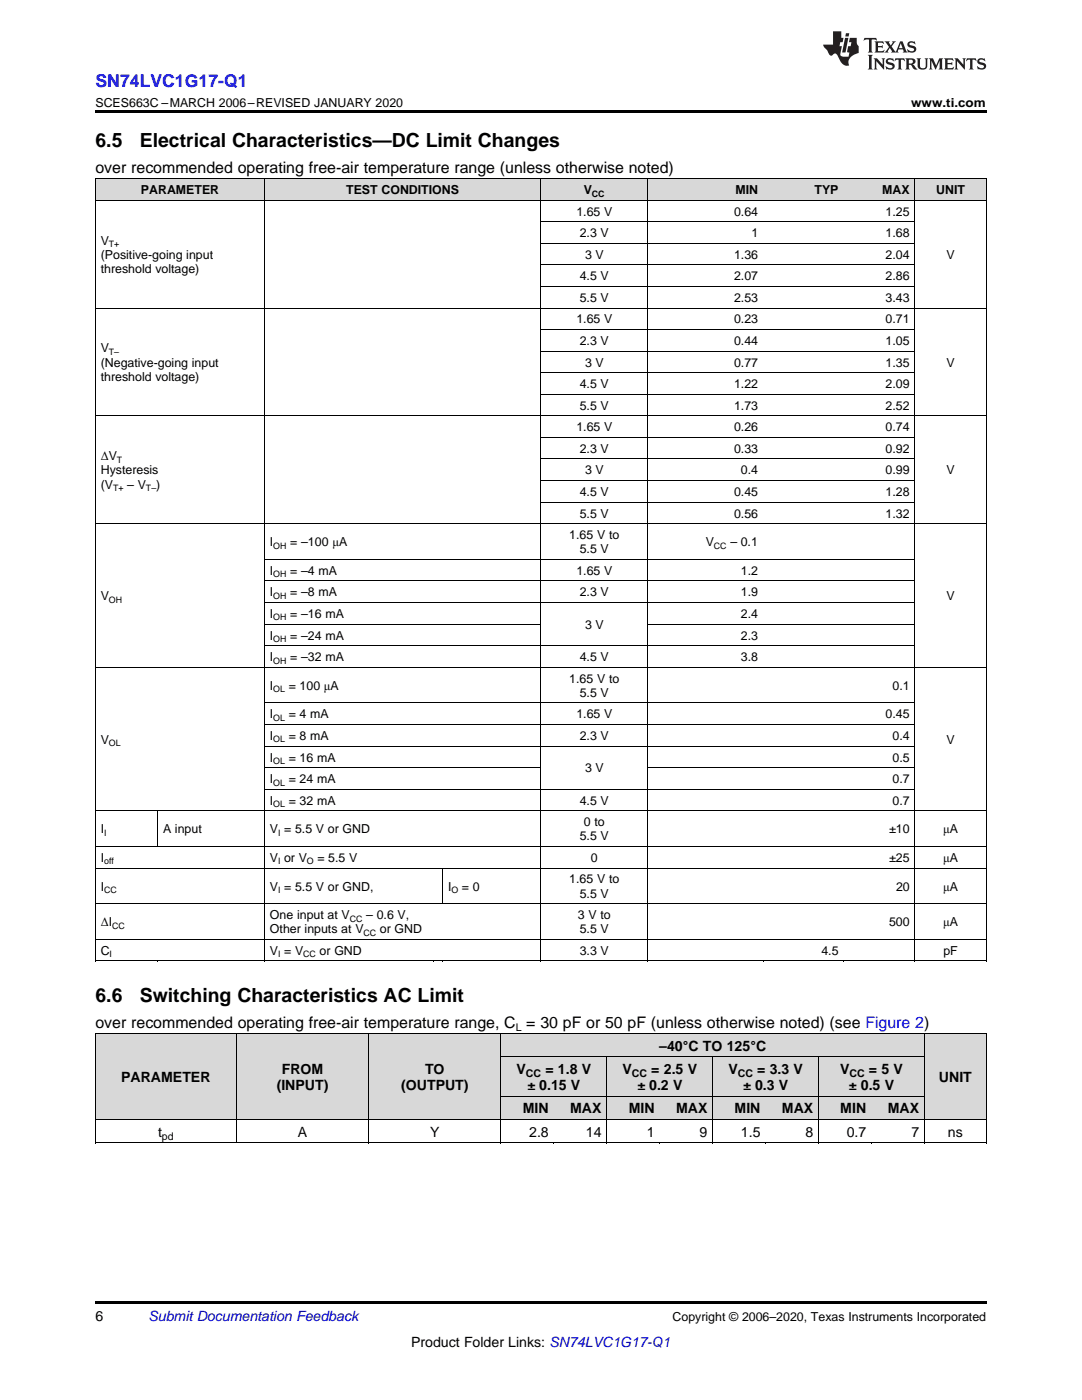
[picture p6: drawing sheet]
<svg xmlns="http://www.w3.org/2000/svg" width="216mm" height="279mm" viewBox="0 0 216 279" stroke-linecap="round" stroke-linejoin="round" font-family="sans-serif">
<g fill="#d8d8d8">
<path d="M19 206.3h28.2v17.2h-28.2z"/>
<path d="M47.2 206.3h26.4v17.2h-26.4z"/>
<path d="M73.6 206.3h26.4v17.2h-26.4z"/>
<path d="M184.5 206.3h12.3v17.2h-12.3z"/>
<path d="M100 218.8h10.6v4.7h-10.6z"/>
<path d="M110.6 218.8h10.5v4.7h-10.5z"/>
<path d="M121.1 218.8h10.6v4.7h-10.6z"/>
<path d="M131.7 218.8h10.6v4.7h-10.6z"/>
<path d="M142.3 218.8h10.5v4.7h-10.5z"/>
<path d="M152.8 218.8h10.6v4.7h-10.6z"/>
<path d="M163.4 218.8h10.6v4.7h-10.6z"/>
<path d="M174 218.8h10.5v4.7h-10.5z"/>
<path d="M100 211h10.6v7.8h-10.6z"/>
<path d="M110.6 211h10.5v7.8h-10.5z"/>
<path d="M121.1 211h10.6v7.8h-10.6z"/>
<path d="M131.7 211h10.6v7.8h-10.6z"/>
<path d="M142.3 211h10.5v7.8h-10.5z"/>
<path d="M152.8 211h10.6v7.8h-10.6z"/>
<path d="M163.4 211h10.6v7.8h-10.6z"/>
<path d="M174 211h10.5v7.8h-10.5z"/>
<path d="M100 206.3h10.6v4.7h-10.6z"/>
<path d="M110.6 206.3h10.5v4.7h-10.5z"/>
<path d="M121.1 206.3h10.6v4.7h-10.6z"/>
<path d="M131.7 206.3h10.6v4.7h-10.6z"/>
<path d="M142.3 206.3h10.5v4.7h-10.5z"/>
<path d="M152.8 206.3h10.6v4.7h-10.6z"/>
<path d="M163.4 206.3h10.6v4.7h-10.6z"/>
<path d="M174 206.3h10.5v4.7h-10.5z"/>
<path d="M19 35.7h10.7v4.3h-10.7z"/>
<path d="M29.7 35.7h1.8v4.3h-1.8z"/>
<path d="M31.5 35.7h21.3v4.3h-21.3z"/>
<path d="M52.8 35.7h33.8v4.3h-33.8z"/>
<path d="M86.6 35.7h1.8v4.3h-1.8z"/>
<path d="M88.4 35.7h19.5v4.3h-19.5z"/>
<path d="M107.9 35.7h21.4v4.3h-21.4z"/>
<path d="M129.3 35.7h23.1v4.3h-23.1z"/>
<path d="M152.4 35.7h16v4.3h-16z"/>
<path d="M168.4 35.7h14.2v4.3h-14.2z"/>
<path d="M182.6 35.7h14.2v4.3h-14.2z"/>
</g>
<g fill="#000">
<path d="M19 22h177.8v.5h-177.8zM19 191.8h.2zM31.4 191.8h.1zM52.7 191.8h.1zM86.5 191.8h.1zM88.3 191.8h.1zM107.8 191.8h.1zM129.2 191.8h.1zM152.3 191.8h.1zM168.3 191.8h.1zM182.5 191.8h.1zM196.7 191.8h.1z"/>
<path d="M19 228.1h.2zM73.5 228.1h.1zM99.9 228.1h.1zM110.5 228.1h.1zM121 228.1h.1zM131.6 228.1h.1zM142.2 228.1h.1zM152.7 228.1h.1zM163.3 228.1h.1zM173.8 228.1h.2zM184.4 228.1h.1zM196.7 228.1h.1z"/>
<path d="M19 259.7h177.8v.5h-177.8z"/>
</g>
<g fill="none" stroke="#000" stroke-width=".2">
<path d="M19 35.6l177.8 .1v156.1M19 40h177.8M19.1 35.7v156.1M52.8 35.7v156.1M107.9 35.7v156.1M129.2 35.7v156.1M182.5 35.7v156.1M107.9 57.2h74.7M107.9 52.9h74.7M107.9 48.6h74.7M107.9 44.3h74.7M19 61.5h177.8"/>
<path d="M107.9 78.7h74.7M107.9 74.4h74.7M107.9 70.1h74.7M107.9 65.8h74.7M19 83h177.8M107.9 95.9h74.7M107.9 91.6h74.7M107.9 87.3h74.7M19 104.5h177.8M52.8 115.9h129.8M52.8 111.6h129.8M107.9 100.2h74.7"/>
<path d="M19 133.2h177.8M52.8 128.9h129.8M52.8 124.5h55.1M52.8 120.2h129.8M129.3 124.5h53.3M52.8 157.5h129.8M52.8 153.2h55.1M52.8 148.9h129.8M52.8 144.6h129.8M52.8 140.3h129.8M129.3 153.2h53.3M19 173.2h177.8"/>
<path d="M19 168.9h177.8M19 161.8h177.8M31.4 161.8v7.2M88.3 173.2v7.2M19 191.8h177.8M19 187.5h177.8M19 180.4h177.8M19 206.3h177.8M19.1 206.3v21.8M47.1 206.3v21.8M73.5 206.3v21.8M100 206.3v21.8"/>
<path d="M100 218.8h84.5M100 210.9h84.5M121.1 211v17.1M142.2 211v17.1M163.3 211v17.1M184.4 206.3v21.8M196.8 206.3v21.8M19 228.1h177.8M19 223.4h177.8"/>
</g>
<g fill="#231f20">
<path d="M172.5 7.6l-.1 .5 .4-.2h.6v.1v2.1l-.2 .4h.9l-.2-.4v-2.1l.1-.1h.5l.5 .2-.2-.5zM174.5 8.3l.2 .3v1.5l-.2 .4h1.8l.2-.6a1.04 1.04 0 0 1-1.3 .2v-.7h.6l.3 .2v-.6l-.3 .2h-.6v-.6l.8-.1 .4 .3-.2-.5zM176.5 8.3l.9 1.1-.9 1.1h.8l-.2-.2 .4-.7 .5 .7-.2 .2h1.5l-.2-.2 .2-.4h.9l.1 .4-.2 .2h1l-.3-.3-.7-1.9h-.5l-.9 2-.8-1 .9-1h-.8l.1 .3-.4 .5-.3-.6 .1-.2zM179.7 8.6l.4 1h-.7zM181.3 8.4a.63 .63 0 0 0-.2 .7 .63 .63 0 0 0 .6 .4l.6 .2 .1 .2a.75 .75 0 0 1-.7 .4 .75 .75 0 0 1-.6-.5l.1 .7 .1-.1a1.11 1.11 0 0 0 1.5-.6 1.13 1.13 0 0 0-1.2-.8l-.1-.4a1.04 1.04 0 0 1 1.2 .2l-.2-.5-.2 .1-.4-.2zM173.2 10.9l.2 .4v2.2l-.2 .4h1l-.3-.4v-2.2l.3-.4zM174.3 11.6l.3 .4v1.5l-.3 .4h.8l-.2-.4v-1.3l1.5 1.7v-1.9l.2-.4h-.7l.2 .4v.9l-1.1-1.3zM177 11.8a.62 .62 0 0 0-.2 .7 .62 .62 0 0 0 .6 .4l.6 .1 .1 .3a.76 .76 0 0 1-.7 .3 .76 .76 0 0 1-.7-.4l.2 .7 .1-.1a1.11 1.11 0 0 0 1.5-.6 1.13 1.13 0 0 0-1.2-.8l-.1-.4a1.04 1.04 0 0 1 1.2 .2l-.2-.6-.2 .1-.5-.1zM178.7 11.6l-.2 .6a.61 .61 0 0 1 .8-.3v1.6l-.2 .4h.9l-.2-.4v-1.6a.63 .63 0 0 1 .7 .3l-.1-.6zM180.6 11.6l.3 .4v1.5l-.3 .4h1l-.2-.2-.1-.8 .6 .2a.76 .76 0 0 0 1.2 .7l-1-1a.58 .58 0 0 0 .6-.5 .58 .58 0 0 0-.5-.6zM181.4 11.9h.1a.45 .45 0 0 1 .5 .1 .45 .45 0 0 1 .1 .5l-.8 .2zM182.9 11.6l.2 .2a2.17 2.17 0 0 0 .3 1.9 .99 .99 0 0 0 1.6-.6v-1.1l.2-.4h-.7l.2 .2a1.92 1.92 0 0 1-.2 1.8 .6 .6 0 0 1-.9-.5v-1.1l.2-.4zM185.4 11.6l.2 .4v1.5l-.2 .4h.7l-.2-.4v-1.4l.8 1.8 .8-1.8v1.4l-.2 .4h.9l-.2-.4v-1.5l.2-.4h-.8l-.6 1.5-.6-1.5zM188.4 11.6l.2 .4v1.5l-.2 .4h1.8l.1-.6a1.04 1.04 0 0 1-1.2 .1v-.6h.5l.4 .2v-.6l-.4 .2h-.5v-.7h.8l.3 .3-.1-.6zM190.5 11.6l.2 .4v1.5l-.2 .4h.7l-.2-.4v-1.3l1.5 1.7v-1.9l.2-.4h-.7l.2 .4v.9l-1.1-1.3zM192.9 11.6l-.1 .6a.61 .61 0 0 1 .7-.3l.1 1.6-.3 .4h1l-.3-.4 .1-1.6a.63 .63 0 0 1 .7 .3l-.1-.6zM195.2 11.8a.62 .62 0 0 0-.2 .7 .62 .62 0 0 0 .6 .4l.6 .1 .1 .3a.76 .76 0 0 1-.7 .3 .76 .76 0 0 1-.6-.4l.1 .7 .1-.1a1.11 1.11 0 0 0 1.6-.6 1.13 1.13 0 0 0-1.3-.8l-.1-.4a1.04 1.04 0 0 1 1.2 .2l-.1-.6-.2 .1-.5-.1z"/>
<path d="M166.2 6.3v2.6h-1.9v.4l.8 .9a.91 .91 0 0 0 1 .8 .56 .56 0 0 1 .5-.3 .56 .56 0 0 1 .5 .3l.4 .8a1.53 1.53 0 0 0 1.9 1.2 1.54 1.54 0 0 1 1-2.1l.9-.3v-1.4a1.52 1.52 0 0 1-.4-1.6h-1.3l-.2 .8h.5l-.2 .8h-.5l-.1 1v.2l.4 .1-.2 .8a1.93 1.93 0 0 1-1.6-.3l.3-1.8h-.5l.2-.8h.4l.2-.8h-.4v-1.3zM168.6 7.6l-.6 2.9h.7l.6-2.9zM168.8 6.6l-.1 .7h.6l.2-.7z"/>
</g>
<g font-size="3.9">
<text x="19" y="29.3">6.5</text>
<text x="27.9" y="29.3">Electrical Characteristics—DC Limit Changes</text>
<text x="19" y="199.9">6.6</text>
<text x="27.9" y="199.9">Switching Characteristics AC Limit</text>
</g>
<text font-size="3.5" fill="#00f" x="19" y="17.3">SN74LVC1G17-Q1</text>
<g font-size="3.2">
<text x="19" y="34.4">over recommended operating free-air temperature range (unless otherwise noted)</text>
<text x="19" y="205.1">over recommended operating free-air temperature range, C = 30 pF or 50 pF (unless otherwise noted) (see Figure 2)</text>
</g>
<g font-size="2.8">
<text x="131.6" y="209.7">–40°C TO 125°C</text>
<text x="24.2" y="216">PARAMETER</text>
<text x="56.2" y="214.4">FROM</text>
<text x="84.8" y="214.4">TO</text>
<text x="103.1" y="214.4">V</text>
<text x="108.8" y="214.4">=</text>
<text x="111.3" y="214.4">1.8 V</text>
<text x="124.2" y="214.4">V</text>
<text x="130" y="214.4">=</text>
<text x="132.5" y="214.4">2.5 V</text>
<text x="145.3" y="214.4">V</text>
<text x="151.1" y="214.4">=</text>
<text x="153.6" y="214.4">3.3 V</text>
<text x="167.6" y="214.4">V</text>
<text x="173.4" y="214.4">= 5 V</text>
<text x="187.4" y="216">UNIT</text>
<text x="55.2" y="217.6">(INPUT)</text>
<text x="80" y="217.6">(OUTPUT)</text>
<text x="105.2" y="217.6">± 0.15 V</text>
<text x="127.2" y="217.6">± 0.2 V</text>
<text x="148.3" y="217.6">± 0.3 V</text>
<text x="169.4" y="217.6">± 0.5 V</text>
<text x="31.5" y="226.9">t</text>
<text x="59.4" y="226.9">A</text>
<text x="85.8" y="226.9">Y</text>
<text x="104.3" y="222.2">MIN</text>
<text x="105.6" y="226.9">2.8</text>
<text x="113.8" y="222.2">MAX</text>
<text x="116.9" y="226.9">14</text>
<text x="125.4" y="222.2">MIN</text>
<text x="129" y="226.9">1</text>
<text x="134.9" y="222.2">MAX</text>
<text x="139.6" y="226.9">9</text>
<text x="146.6" y="222.2">MIN</text>
<text x="147.8" y="226.9">1.5</text>
<text x="156" y="222.2">MAX</text>
<text x="160.7" y="226.9">8</text>
<text x="167.7" y="222.2">MIN</text>
<text x="168.9" y="226.9">0.7</text>
<text x="177.2" y="222.2">MAX</text>
<text x="181.9" y="226.9">7</text>
<text x="189.2" y="226.9">ns</text>
<text x="19" y="263.6">6</text>
<text x="82" y="268.9">Product Folder Links: SN74LVC1G17-Q1</text>
</g>
<text font-size="2.8" fill="#0000c8" x="29.6" y="263.6">Submit Documentation Feedback</text>
<g font-size="2.5">
<text x="19" y="21.4">SCES663C –MARCH 2006–REVISED JANUARY 2020</text>
<text x="181.8" y="21.4">www.ti.com</text>
<text x="28.1" y="38.7">PARAMETER</text>
<text x="69.1" y="38.7">TEST CONDITIONS</text>
<text x="116.5" y="38.7">V</text>
<text x="146.8" y="38.7">MIN</text>
<text x="162.5" y="38.7">TYP</text>
<text x="176" y="38.7">MAX</text>
<text x="186.8" y="38.7">UNIT</text>
<text x="115" y="43">1.65 V</text>
<text x="115.7" y="47.3">2.3 V</text>
<text x="146.5" y="43">0.64</text>
<text x="149.9" y="47.3">1</text>
<text x="176.7" y="43">1.25</text>
<text x="176.7" y="47.3">1.68</text>
<text x="20.1" y="48.8">V</text>
<text x="20.1" y="51.6">(Positive-going input</text>
<text x="116.7" y="51.6">3 V</text>
<text x="146.5" y="51.6">1.36</text>
<text x="176.7" y="51.6">2.04</text>
<text x="188.9" y="51.6">V</text>
<text x="20.1" y="54.5">threshold voltage)</text>
<text x="115.7" y="56">4.5 V</text>
<text x="146.5" y="56">2.07</text>
<text x="176.7" y="56">2.86</text>
<text x="115" y="64.6">1.65 V</text>
<text x="115.7" y="60.3">5.5 V</text>
<text x="146.5" y="60.3">2.53</text>
<text x="146.5" y="64.6">0.23</text>
<text x="176.7" y="60.3">3.43</text>
<text x="176.7" y="64.6">0.71</text>
<text x="20.1" y="70.3">V</text>
<text x="115.7" y="68.9">2.3 V</text>
<text x="146.5" y="68.9">0.44</text>
<text x="176.7" y="68.9">1.05</text>
<text x="20.1" y="73.2">(Negative-going input</text>
<text x="20.1" y="76">threshold voltage)</text>
<text x="115.7" y="77.5">4.5 V</text>
<text x="116.7" y="73.2">3 V</text>
<text x="146.5" y="73.2">0.77</text>
<text x="146.5" y="77.5">1.22</text>
<text x="176.7" y="73.2">1.35</text>
<text x="176.7" y="77.5">2.09</text>
<text x="188.9" y="73.2">V</text>
<text x="115.7" y="81.8">5.5 V</text>
<text x="146.5" y="81.8">1.73</text>
<text x="176.7" y="81.8">2.52</text>
<text x="115" y="86.1">1.65 V</text>
<text x="146.5" y="86.1">0.26</text>
<text x="176.7" y="86.1">0.74</text>
<text x="20.1" y="91.9">ΔV</text>
<text x="20.1" y="94.7">Hysteresis</text>
<text x="115.7" y="90.4">2.3 V</text>
<text x="116.7" y="94.7">3 V</text>
<text x="146.5" y="90.4">0.33</text>
<text x="147.8" y="94.7">0.4</text>
<text x="176.7" y="90.4">0.92</text>
<text x="176.7" y="94.7">0.99</text>
<text x="188.9" y="94.7">V</text>
<text x="20.1" y="97.5">(V</text>
<text x="25.4" y="97.5">– V</text>
<text x="31.2" y="97.5">)</text>
<text x="115.7" y="99">4.5 V</text>
<text x="146.5" y="99">0.45</text>
<text x="176.7" y="99">1.28</text>
<text x="113.6" y="107.6">1.65 V to</text>
<text x="115.7" y="103.3">5.5 V</text>
<text x="146.5" y="103.3">0.56</text>
<text x="176.7" y="103.3">1.32</text>
<text x="53.9" y="109">I</text>
<text x="57.9" y="109">= –100 μA</text>
<text x="115.7" y="110.4">5.5 V</text>
<text x="140.8" y="109">V</text>
<text x="145.7" y="109">– 0.1</text>
<text x="20.1" y="119.8">V</text>
<text x="53.9" y="114.7">I</text>
<text x="53.9" y="119">I</text>
<text x="57.9" y="114.7">= –4 mA</text>
<text x="57.9" y="119">= –8 mA</text>
<text x="115" y="114.7">1.65 V</text>
<text x="115.7" y="119">2.3 V</text>
<text x="147.8" y="114.7">1.2</text>
<text x="147.8" y="119">1.9</text>
<text x="188.9" y="119.8">V</text>
<text x="53.9" y="123.3">I</text>
<text x="57.9" y="123.3">= –16 mA</text>
<text x="116.7" y="125.5">3 V</text>
<text x="147.8" y="123.3">2.4</text>
<text x="53.9" y="127.6">I</text>
<text x="53.9" y="131.9">I</text>
<text x="57.9" y="127.6">= –24 mA</text>
<text x="57.9" y="131.9">= –32 mA</text>
<text x="115.7" y="131.9">4.5 V</text>
<text x="147.8" y="127.6">2.3</text>
<text x="147.8" y="131.9">3.8</text>
<text x="53.9" y="137.7">I</text>
<text x="57.6" y="137.7">= 100 μA</text>
<text x="113.6" y="136.2">1.65 V to</text>
<text x="178.1" y="137.7">0.1</text>
<text x="53.9" y="143.4">I</text>
<text x="57.6" y="143.4">= 4 mA</text>
<text x="115" y="143.4">1.65 V</text>
<text x="115.7" y="139.1">5.5 V</text>
<text x="176.7" y="143.4">0.45</text>
<text x="20.1" y="148.4">V</text>
<text x="53.9" y="147.7">I</text>
<text x="57.6" y="147.7">= 8 mA</text>
<text x="115.7" y="147.7">2.3 V</text>
<text x="178.1" y="147.7">0.4</text>
<text x="188.9" y="148.4">V</text>
<text x="53.9" y="152">I</text>
<text x="57.6" y="152">= 16 mA</text>
<text x="116.7" y="154.1">3 V</text>
<text x="178.1" y="152">0.5</text>
<text x="53.9" y="156.3">I</text>
<text x="53.9" y="160.6">I</text>
<text x="57.6" y="156.3">= 24 mA</text>
<text x="57.6" y="160.6">= 32 mA</text>
<text x="115.7" y="160.6">4.5 V</text>
<text x="178.1" y="156.3">0.7</text>
<text x="178.1" y="160.6">0.7</text>
<text x="20.1" y="166.3">I</text>
<text x="32.5" y="166.3">A input</text>
<text x="53.9" y="166.3">V = 5.5 V or GND</text>
<text x="115.7" y="167.7">5.5 V</text>
<text x="116.5" y="164.9">0 to</text>
<text x="177.4" y="166.3">±10</text>
<text x="188.2" y="166.3">μA</text>
<text x="20.1" y="172">I</text>
<text x="53.9" y="172">V or V</text>
<text x="63.3" y="172">= 5.5 V</text>
<text x="117.9" y="172">0</text>
<text x="177.4" y="172">±25</text>
<text x="188.2" y="172">μA</text>
<text x="20.1" y="177.7">I</text>
<text x="53.9" y="177.7">V = 5.5 V or GND,</text>
<text x="89.4" y="177.7">I</text>
<text x="92.2" y="177.7">= 0</text>
<text x="113.6" y="176.3">1.65 V to</text>
<text x="115.7" y="179.1">5.5 V</text>
<text x="178.8" y="177.7">20</text>
<text x="188.2" y="177.7">μA</text>
<text x="20.1" y="184.9">ΔI</text>
<text x="53.9" y="183.4">One input at V</text>
<text x="73.1" y="183.4">– 0.6 V,</text>
<text x="115.3" y="183.4">3 V to</text>
<text x="177.4" y="184.9">500</text>
<text x="188.2" y="184.9">μA</text>
<text x="20.1" y="190.6">C</text>
<text x="53.9" y="186.3">Other inputs at V</text>
<text x="53.9" y="190.6">V = V</text>
<text x="63.8" y="190.6">or GND</text>
<text x="75.8" y="186.3">or GND</text>
<text x="115.7" y="186.3">5.5 V</text>
<text x="115.7" y="190.6">3.3 V</text>
<text x="163.9" y="190.6">4.5</text>
<text x="188.2" y="190.6">pF</text>
<text x="134.2" y="263.6">Copyright © 2006–2020, Texas Instruments Incorporated</text>
</g>
<g font-size="2.1">
<text x="102.9" y="205.7">L</text>
<text x="105" y="214.9">CC</text>
<text x="126.1" y="214.9">CC</text>
<text x="147.2" y="214.9">CC</text>
<text x="169.5" y="214.9">CC</text>
<text x="32.3" y="227.4">pd</text>
</g>
<g font-size="1.8">
<text x="118.1" y="39.2">CC</text>
<text x="21.7" y="49.3">T+</text>
<text x="21.7" y="70.8">T–</text>
<text x="23.3" y="92.4">T</text>
<text x="22.6" y="98">T+</text>
<text x="29.1" y="98">T–</text>
<text x="54.5" y="109.5">OH</text>
<text x="142.5" y="109.5">CC</text>
<text x="54.5" y="115.2">OH</text>
<text x="54.5" y="119.5">OH</text>
<text x="21.7" y="120.3">OH</text>
<text x="54.5" y="123.8">OH</text>
<text x="54.5" y="128.1">OH</text>
<text x="54.5" y="132.4">OH</text>
<text x="54.5" y="138.1">OL</text>
<text x="54.5" y="143.9">OL</text>
<text x="21.7" y="148.9">OL</text>
<text x="54.5" y="148.2">OL</text>
<text x="54.5" y="152.5">OL</text>
<text x="54.5" y="156.8">OL</text>
<text x="54.5" y="161.1">OL</text>
<text x="20.8" y="166.8">I</text>
<text x="55.5" y="166.8">I</text>
<text x="20.8" y="172.5">off</text>
<text x="55.5" y="172.5">I</text>
<text x="61.2" y="172.5">O</text>
<text x="20.8" y="178.2">CC</text>
<text x="55.5" y="178.2">I</text>
<text x="90.1" y="178.2">O</text>
<text x="22.4" y="185.3">CC</text>
<text x="69.8" y="183.9">CC</text>
<text x="21.9" y="191.1">I</text>
<text x="55.5" y="191.1">I</text>
<text x="60.5" y="191.1">CC</text>
<text x="72.5" y="186.8">CC</text>
</g>
</svg>
